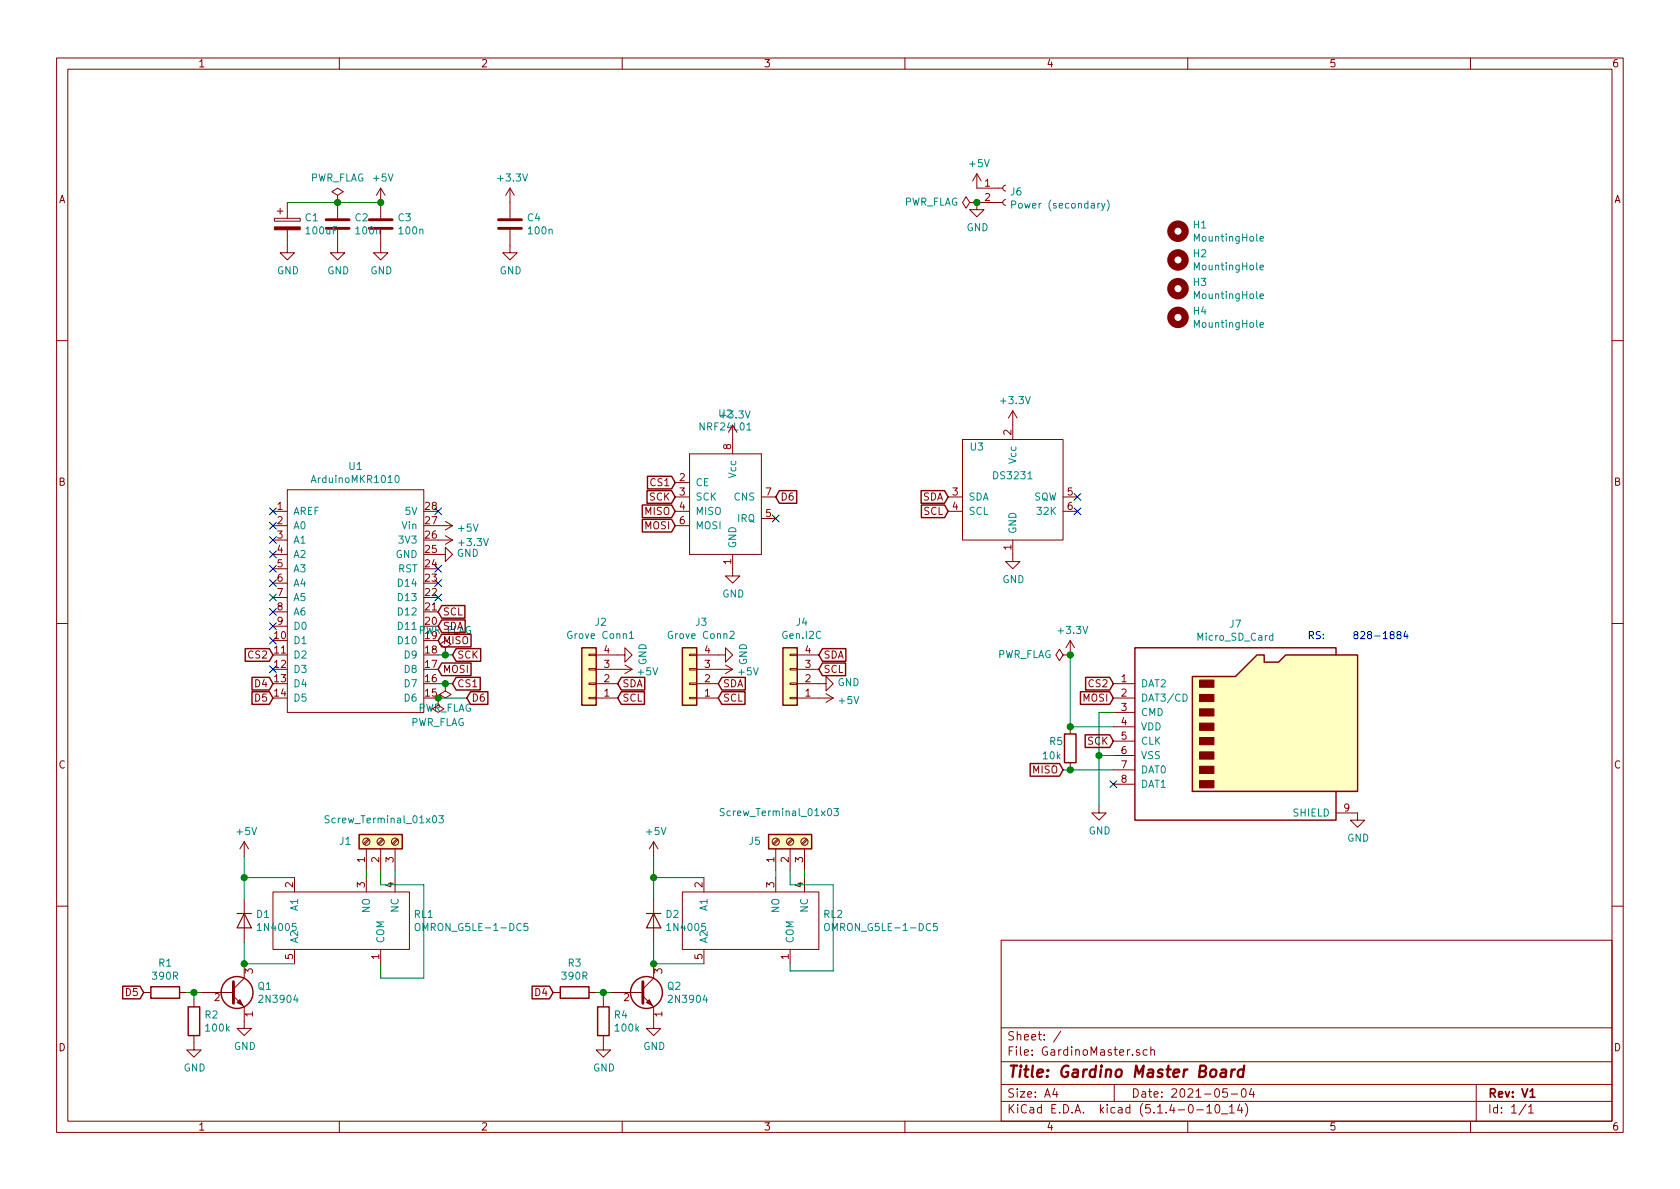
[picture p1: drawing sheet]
<svg xmlns="http://www.w3.org/2000/svg" width="297mm" height="210mm" viewBox="0 0 297 210" stroke-linecap="round" stroke-linejoin="round" font-family="sans-serif">
<g fill="none" stroke="#840000" stroke-width=".18">
<path d="M10 10.3h277v189.9h-277zM12 12.2h273v186.1h-273zM60 10.3v1.9M110 10.3v1.9M160 10.3v1.9M210 10.3v1.9M260 10.3v1.9M48.5 38.6h4.6v.5h-4.6zM49 37.3h1M49.5 36.8v1M50.8 35.8v2.8M59.7 34.5l1-.6-1-.6-1 .6 1 .6v1.3"/>
<path d="M59.7 35.8h.1M59.7 35.8v2.8M67.3 33.3v5.3M67.3 33.3l-.8 1.2M67.3 33.3l.8 1.2M90.2 33.3l-.8 1.2M90.2 33.3v5.3M90.2 33.3l.7 1.2M171.4 35.8l-.6-1-.6 1 .6 1 .6-1h1.3M172.7 35.8h.1M172.7 35.8v1.3h1.3l-1.3 1.2-1.3-1.2h1.3M172.7 30.7l-.7 1.3"/>
<path d="M172.7 30.7v2.6h4.6M172.7 30.7l.8 1.3M172.7 35.8h4.6M177.8 35.3l-.3 .1-.2 .3 .1 .4 .4 .2M177.8 32.8l-.3 .1-.2 .3 .1 .4 .4 .2M50.8 40.6v4.1h1.3l-1.3 1.3-1.3-1.3h1.3M59.7 40.6v4.1h1.3l-1.3 1.3-1.3-1.3h1.3M67.3 40.6v4.1h1.3l-1.3 1.3-1.3-1.3h1.3M90.2 40.6v4.1h1.2l-1.2 1.3-1.3-1.3h1.3M10 60.2h2M129.5 75.2v5.1M170.2 77.7h17.8v17.8h-17.8z"/>
<path d="M179.1 72.6v5.1M179.1 72.6l-.8 1.3M179.1 72.6l.7 1.3M285 60.2h2M48.3 90.4h2.5M48.3 93h2.5M48.3 95.5h2.5M48.3 98h2.5M50.8 86.6h24.1v39.4h-24.1zM77.5 98h1.2v-1.2l1.3 1.2-1.3 1.3v-1.3M77.5 93h2.5M77.5 95.5h2.5"/>
<path d="M78.7 92.2l1.3 .8M78.7 94.7l1.3 .8M80 93l-1.3 .7M80 95.5l-1.3 .8M119.4 90.4h2.5M119.4 93h2.5M119.4 85.3h2.5M119.4 87.9h2.5M121.9 80.3v17.7zM121.9 80.3h12.7zM121.9 98h12.7zM129.5 98v3.8h1.3l-1.3 1.3-1.2-1.3h1.2"/>
<path d="M134.6 80.3v17.7zM134.6 87.9h2.6M134.6 91.7h2.6M167.6 90.4h2.6M167.6 87.9h2.6M179.1 95.5v3.8h1.2l-1.2 1.3-1.3-1.3h1.3M188 90.4h2.5M188 87.9h2.5M10 110.3h2M48.3 100.6h2.5M48.3 103.1h2.5M48.3 105.7h2.5"/>
<path d="M48.3 108.2h2.5M48.3 110.7h2.5M78.7 114.5l1.1-.6-1.1-.6-1 .6 1 .6v1.3M78.7 115.8h.1M104.1 115.7h1.3v.2h-1.3zM104.1 118.2h1.3v.3h-1.3zM105.4 115.8h5.1v-1.3l1.3 1.3-1.3 1.3v-1.3M105.4 118.4h6.4M110.5 117.6l1.3 .8M111.8 118.4l-1.3 .7M121.9 115.7h1.3v.2h-1.3zM121.9 118.2h1.3v.3h-1.3z"/>
<path d="M123.2 115.8h5.1v-1.3l1.2 1.3-1.2 1.3v-1.3M123.2 118.4h6.3M128.3 117.6l1.2 .8M129.5 118.4l-1.2 .7M139.7 115.7h1.3v.2h-1.3zM139.7 118.2h1.3v.3h-1.3zM141 118.4h3.8M141 115.8h3.8M188 115.8l-.7-1-.6 1 .6 1 .7-1h1.2M189.2 115.8h.1M189.2 113.3v2.5M189.2 113.3l-.7 1.2"/>
<path d="M189.2 113.3l.8 1.2M285 110.3h2M77.5 123.4v1.3l1 .6-1 .7-1-.7 1-.6M78.7 120.9v1.3l1.1 .6-1.1 .6-1-.6 1-.6M78.7 120.9h.1M104.1 123.3h1.3v.3h-1.3zM104.1 120.8h1.3v.2h-1.3zM105.4 123.4h3.8M105.4 120.9h3.8M121.9 123.3h1.3v.3h-1.3zM121.9 120.8h1.3v.2h-1.3zM123.2 123.4h3.8"/>
<path d="M123.2 120.9h3.8M139.7 123.3h1.3v.3h-1.3zM139.7 120.8h1.3v.2h-1.3zM141 120.9h5v-1.3l1.3 1.3-1.3 1.3v-1.3M141 123.4h6.3M146 122.7l1.3 .7M147.3 123.4l-1.3 .8M189.2 128.5v1.3M189.2 134.9v1.2M196.8 123.4h3.9M196.8 120.9h3.9M196.8 126h3.9"/>
<path d="M196.8 128.5h3.9M196.8 131.1h3.9M196.8 133.6h3.9M196.8 136.1h3.9M196.8 138.7h3.9M43.2 148.8v2.6M43.2 159v7.6M43.2 148.8l-.8 1.3M43.2 148.8l.7 1.3M48.3 157.7h24.1v10.2h-24.1zM52.1 155.2v2.5M64.8 150.1v3.8"/>
<path d="M64.8 155.2v2.5M65.1 148.3l-.8 .9M65.3 148.5l-.9 .9M67.3 150.1v3.8M67.6 148.3l-.8 .9M67.8 148.5l-.8 .9M69.8 150.1v3.8M69.8 155.2v2.5M70.2 148.3l-.9 .9M70.4 148.5l-.9 .9M115.6 148.8v2.6M115.6 159v7.6"/>
<path d="M115.6 148.8l-.8 1.3M115.6 148.8l.7 1.3M120.6 157.7h24.2v10.2h-24.2zM124.5 155.2v2.5M137.2 150.1v3.8M137.2 155.2v2.5M137.5 148.3l-.8 .9M137.7 148.5l-.9 .9M139.7 150.1v3.8M140 148.3l-.8 .9M140.2 148.5l-.8 .9M142.2 150.1v3.8"/>
<path d="M142.2 155.2v2.5M142.6 148.3l-.9 .9M142.7 148.5l-.8 .9M194.3 142.5v1.3h1.3l-1.3 1.2-1.3-1.2h1.3M236.2 143.8h3.8v1.2h1.3l-1.3 1.3-1.2-1.3h1.2M10 160.2h2M25.4 175.5h1.3M31.7 175.5h1.3M34.3 176.8v1.2M35.6 175.5h5.7M41.3 176.1l1.9 1.9v3.9h1.2l-1.2 1.2-1.3-1.2h1.3M43.2 170.4v2.6l-1.9 1.9"/>
<path d="M52.1 167.9v2.5M67.3 167.9v2.5M97.8 175.5h1.3M104.1 175.5h1.3M106.7 176.8v1.2M107.9 175.5h5.8M113.7 176.1l1.9 1.9v3.9h1.2l-1.2 1.2-1.3-1.2h1.3M115.6 170.4v2.6l-1.9 1.9M124.5 167.9v2.5M139.7 167.9v2.5M177 166.3h108v32h-108zM285 160.2h2"/>
<path d="M34.3 183.1v2.6h1.3l-1.3 1.2-1.3-1.2h1.3M60 198.3v1.9M106.7 183.1v2.6h1.2l-1.2 1.2-1.3-1.2h1.3M110 198.3v1.9M160 198.3v1.9M177 194.8h108M177 191.8h108M177 187.8h108M177 181.8h108M186.5 192.5l-.4 1h1M186.8 193v1M187.6 182.3l-1.3 2"/>
<path d="M197 191.8v3M201.5 185.7l-.4-.1-.2 .2 .1 .2 .5 .2v.3h-.6M202.8 185.7l-.4-.1-.3 .3 .1 .6 .2 .1 .4-.1M203.5 185.7l.2-.1 .3 .1 .1 .9M203.5 185.1v1.5M210 198.3v1.9M211.6 196.3h1.2M213.4 195.8l.4-.5v1.5M213.4 196.8h.8M215 195.4l.3-.1a.94 .94 0 0 1 0 1.5 .8 .8 0 0 1-.6-.6 .8 .8 0 0 1 .3-.8zM216 197h1.1M217 192.5h-.7l-.1 .7 .2-.1 .5 .1 .1 .2v.5l-.2 .1-.6-.1"/>
<path d="M217.4 195.8l.4-.5v1.5M217.4 196.8h.8M217.7 193.5h1.1M219.2 195.2l-.4 1.1h.9M219.5 195.8v1M219.6 192.7l.4-.2a.94 .94 0 0 1 0 1.5 .82 .82 0 0 1-.4-1.3zM220.2 195.1a1.71 1.71 0 0 1 0 2.3M221.3 192.5l-.4 1h.9M221.6 193v1M260 198.3v1.9M261 191.8v6.5M269.8 195.2l-1.2 2"/>
<path d="M270.3 195.8l.4-.5v1.5M270.3 196.8h.8"/>
<circle cx="64.8" cy="148.8" r=".63"/>
<circle cx="67.3" cy="148.8" r=".63"/>
<circle cx="69.8" cy="148.8" r=".63"/>
<circle cx="137.2" cy="148.8" r=".63"/>
<circle cx="139.7" cy="148.8" r=".63"/>
<circle cx="142.2" cy="148.8" r=".63"/>
</g>
<path d="M270.5 194h.9" fill="none" stroke="#840000" stroke-width=".3"/>
<path d="M216 189.2h.7v1.2M216.8 189.6l-.7 .1a.4 .4 0 0 0-.3 .3 .4 .4 0 0 0 .2 .4l.7-.1M217.8 189.1l-.2 1.3M218.4 189.1a.54 .54 0 0 0-.6 .4M219.9 189.2a.68 .68 0 0 0-1 .3l-.1 .6 .2 .2 .2 .1 .6-.1M220 188.4l-.3 2" fill="none" stroke="#840000" stroke-width=".41"/>
<g fill="none" stroke="#008484" stroke-width=".18">
<path d="M178.9 36.2l.6-.1 .1-.1-.1-.3-.2-.2h-.4v1.3M194.8 36l.3 .8M195.4 36l-.4 1.1-.2 .1M195.8 35.4a1.47 1.47 0 0 1 0 1.9M222.8 57.4l.6-.1-.1-.2-.3-.1-.2 .2 .1 .6h.4M222.8 52.4l.6-.1-.1-.3h-.3l-.2 .1 .1 .7h.4M222.8 47.3l.6-.1-.1-.3h-.3l-.2 .2 .1 .6h.4M222.8 42.2l.6-.1-.1-.2-.3-.1-.2 .2 .1 .6h.4M132.1 76h.7M70 84.2l.1-.1a.67 .67 0 0 1 .5 .6 .67 .67 0 0 1-.5 .6l-.1-.1-.2-.3zM111.3 112l.4-.4v1.3M111.3 112.9h.7"/>
<path d="M129.1 111.8l.5-.2 .2 .4-.1 .2-.7 .7h.8M225 112.4h-.3l-.3 .2 .2 .6h.4M225 112v1.2M209.2 122.7a.64 .64 0 0 1 .7 .7 .64 .64 0 0 1-.7 .6zM58.2 144.3l-.5-.1-.2 .2 .1 .4 .5 .2 .1 .3-.2 .2h-.5M77.6 144.2h.8l-.4 .5 .3 .2v.6h-.5l-.2-.1M128 143h-.4l-.2 .1v.4l.6 .3v.2l-.2 .2h-.5M147.4 143h.8l-.4 .5 .4 .1-.1 .6h-.4l-.3-.1M73.5 163.5a.45 .45 0 0 1 .7 0 .88 .88 0 0 1-.3 1.1l-.3-.1a1.07 1.07 0 0 1-.1-1zM93.3 163.3h-.6l-.1 .6 .2-.1h.4l.1 .6-.2 .2-.5-.2M145.8 163.5a.45 .45 0 0 1 .8 0 .88 .88 0 0 1-.3 1.1l-.3-.1a1.07 1.07 0 0 1-.2-1zM165.7 163.3h-.6l-.1 .6 .2-.1h.4l.1 .6-.2 .2-.5-.2"/>
</g>
<g fill="#ffffc2" stroke="#ffffc2" stroke-width=".18">
<path d="M138.4 114.5h2.6v10.2h-2.6z"/>
<path d="M120.6 114.5h2.6v10.2h-2.6z"/>
<path d="M63.5 147.6h7.6v2.5h-7.6z"/>
<path d="M102.9 114.5h2.5v10.2h-2.5z"/>
<path d="M135.9 147.6h7.6v2.5h-7.6z"/>
<path d="M210.8 119.6h7.6l3.8-3.8h1.3v1.3h2.6l1.2-1.3h12.7v24.1h-29.2z"/>
</g>
<g fill="none" stroke="#840000" stroke-width=".25">
<path d="M113.6 89.3h5.1l.7 1.1-.7 1.1h-5.1zM113.6 91.8h5.1l.7 1.2-.7 1.1h-5.1zM114.4 86.8h4.3l.7 1.1-.7 1.1h-4.3zM114.5 84.2h4.2l.7 1.1-.7 1.2h-4.2zM137.8 86.8h3.1v2.2h-3.1l-.6-1.1zM162.9 86.8h4.1l.6 1.1-.6 1.1h-4.1zM162.9 89.3h4.1l.6 1.1-.6 1.1h-4.1zM43.4 114.7h4.2l.7 1.1-.7 1.1h-4.2zM44.6 119.8h3l.7 1.1-.7 1.1h-3zM78.1 117.2h5.2v2.3h-5.2l-.6-1.1zM78.1 107.1h4.1v2.2h-4.1l-.6-1.1zM78.1 109.6h4.1v2.3h-4.1l-.6-1.2z"/>
<path d="M78.1 112.2h5.2v2.2h-5.2l-.6-1.1zM80.6 114.7h4.4v2.2h-4.4l-.6-1.1zM80.6 119.8h4.3v2.2h-4.3l-.6-1.1zM102.9 114.5h2.5v10.2h-2.5zM109.9 119.8h4.1v2.2h-4.1l-.7-1.1zM120.6 114.5h2.6v10.2h-2.6zM127.6 119.8h4.2v2.2h-4.2l-.6-1.1zM138.4 114.5h2.6v10.2h-2.6zM145.4 114.7h4.2v2.2h-4.2l-.6-1.1zM145.4 117.2h4.1v2.3h-4.1l-.6-1.1zM191.9 119.8h4.3l.6 1.1-.6 1.1h-4.3zM210.8 119.6h7.6l3.8-3.8h1.3v1.3h2.6l1.2-1.3h12.7v24.1h-29.2z"/>
<path d="M236.2 115.8v-1.3h-35.5v30.5h35.5v-5.1M44.6 122.3h3l.7 1.1-.7 1.2h-3zM83.2 122.3h3.1v2.3h-3.1l-.7-1.2zM109.9 122.3h4v2.3h-4l-.7-1.2zM127.6 122.3h4.1v2.3h-4.1l-.6-1.2zM182.1 135h5.2l.7 1.1-.7 1.2h-5.2zM188.2 129.8h2v5.1h-2zM191 122.3h5.2l.6 1.1-.6 1.2h-5.2zM191.9 129.9h4.3l.6 1.2-.6 1.1h-4.3zM63.5 147.6h7.6v2.5h-7.6zM135.9 147.6h7.6v2.5h-7.6zM21.7 174.4h3.1l.6 1.1-.6 1.1h-3.1z"/>
<path d="M26.7 174.5h5v2h-5zM33.3 178h2v5.1h-2zM94.1 174.4h3.1l.6 1.1-.6 1.1h-3.1zM99.1 174.5h5v2h-5zM105.7 178h2v5.1h-2z"/>
<circle cx="41.9" cy="175.5" r="2.82"/>
<circle cx="114.3" cy="175.5" r="2.82"/>
</g>
<path d="M57.7 38.9h4M65.3 38.9h4M88.1 38.9h4.1M57.7 40.4h4M65.3 40.4h4M88.1 40.4h4.1M41.3 173.6v3.8M113.7 173.6v3.8" fill="none" stroke="#840000" stroke-width=".51"/>
<g fill="#840000" stroke="#840000" stroke-width=".18">
<path d="M41.9 177.3l.5-.5 .5 1z"/>
<path d="M114.3 177.3l.5-.5 .5 1z"/>
<path d="M48.5 40.1h4.6v.5h-4.6z"/>
<path d="M212.1 138h2.5v1.3h-2.5z"/>
<path d="M212.1 135.5h2.5v1.3h-2.5z"/>
<path d="M212.1 133h2.5v1.2h-2.5z"/>
<path d="M212.1 130.4h2.5v1.3h-2.5z"/>
<path d="M212.1 127.9h2.5v1.3h-2.5z"/>
<path d="M212.1 125.3h2.5v1.3h-2.5z"/>
<path d="M212.1 122.8h2.5v1.3h-2.5z"/>
<path d="M212.1 120.3h2.5v1.2h-2.5z"/>
</g>
<path d="M41.9 161.5h2.5M43.2 161.5l1.2 2.6h-2.5zM114.3 161.5h2.5M115.6 161.5l1.2 2.6h-2.5z" fill="none" stroke="#840000" stroke-width=".2"/>
<g fill="none" stroke="#840000" stroke-width="1.3">
<circle cx="208.3" cy="51" r="1.27"/>
<circle cx="208.3" cy="46" r="1.27"/>
<circle cx="208.3" cy="40.9" r="1.27"/>
<circle cx="208.3" cy="56.1" r="1.27"/>
</g>
<g fill="none" stroke="#008400" stroke-width=".18">
<path d="M50.8 35.8h16.5M77.5 115.8h2.5M189.2 115.8v12.7h7.6M77.5 120.9h2.5M77.5 123.4h5M188 136.1h8.8M194.3 133.6h2.5M196.8 126h-2.5v16.5M43.2 151.4v7.6M43.2 155.2h8.9M64.8 153.9v1.3M67.3 153.9v2.6h7.6v16.5h-7.6v-2.6"/>
<path d="M69.8 153.9v1.3M115.6 151.4v7.6M115.6 155.2h8.9M137.2 153.9v1.3M139.7 153.9v2.6h7.6v15.2h-7.6v-1.3M142.2 153.9v1.3M33 175.5h2.6M34.3 175.5v1.3M43.2 166.6v3.8h8.9M105.4 175.5h2.5M106.7 175.5v1.3M115.6 166.6v3.8h8.9"/>
</g>
<path d="M239.6 112.2l-.2-.1v-.3l.2-.1 .4 .1 .1 .1-.1 .2-.5 .2-.1 .2v.2l.2 .2h.4l.1-.2v-.2l-.2-.3M240.6 111.8l.5-.1 .2 .3-.1 .2-.7 .7h.8M242 112.2l-.2-.3 .2-.2h.3l.2 .2-.1 .2-.5 .2-.1 .2v.2l.2 .2h.4l.1-.2v-.2l-.2-.3M243.1 112.5h.9M244.6 112l.3-.3v1.2M244.6 112.9h.7M246 112.2l-.2-.2v-.2l.2-.1 .5 .1v.3l-.6 .2-.1 .2v.2l.2 .2h.4l.1-.2v-.4l-.2-.1M247.2 112.2l-.2-.1v-.3l.2-.1 .4 .1 .1 .1-.1 .2-.5 .2-.1 .2v.2l.2 .2h.4l.1-.2v-.2l-.2-.3M248.5 111.6l-.3 .9h.8M248.8 112.1v.8" fill="none" stroke="#0000c2" stroke-width=".18"/>
<g fill="#008400" stroke="#008400" stroke-width=".25">
<circle cx="172.7" cy="35.8" r=".51"/>
<circle cx="189.2" cy="128.5" r=".51"/>
<circle cx="189.2" cy="115.8" r=".51"/>
<circle cx="189.2" cy="136.1" r=".51"/>
<circle cx="34.3" cy="175.5" r=".51"/>
<circle cx="106.7" cy="175.5" r=".51"/>
<circle cx="115.6" cy="170.4" r=".51"/>
<circle cx="77.5" cy="123.4" r=".51"/>
<circle cx="115.6" cy="155.2" r=".51"/>
<circle cx="78.7" cy="120.9" r=".51"/>
<circle cx="59.7" cy="35.8" r=".51"/>
<circle cx="43.2" cy="170.4" r=".51"/>
<circle cx="78.7" cy="115.8" r=".51"/>
<circle cx="194.3" cy="133.6" r=".51"/>
<circle cx="67.3" cy="35.8" r=".51"/>
<circle cx="43.2" cy="155.2" r=".51"/>
</g>
<g fill="none" stroke="#000084" stroke-width=".18">
<path d="M47.7 97.4l1.2 1.2M47.7 94.9l1.2 1.2M47.7 92.3l1.2 1.3M47.7 100l1.2 1.2M47.7 89.8l1.2 1.2M48.9 97.4l-1.2 1.2M48.9 94.9l-1.2 1.2M48.9 92.3l-1.2 1.3M48.9 100l-1.2 1.2M48.9 89.8l-1.2 1.2M76.9 100l1.2 1.2M76.9 89.8l1.2 1.2"/>
<path d="M78.1 100l-1.2 1.2M78.1 89.8l-1.2 1.2M136.6 91.1l1.2 1.2M137.8 91.1l-1.2 1.2M189.9 87.3l1.2 1.2M189.9 89.8l1.2 1.2M191.1 87.3l-1.2 1.2M191.1 89.8l-1.2 1.2M47.7 102.5l1.2 1.2M47.7 105l1.2 1.3M47.7 107.6l1.2 1.2M47.7 110.1l1.2 1.2"/>
<path d="M47.7 112.7l1.2 1.2M47.7 117.7l1.2 1.3M48.9 102.5l-1.2 1.2M48.9 105l-1.2 1.3M48.9 107.6l-1.2 1.2M48.9 110.1l-1.2 1.2M48.9 112.7l-1.2 1.2M48.9 117.7l-1.2 1.3M76.9 102.5l1.2 1.2M76.9 105l1.2 1.3M78.1 102.5l-1.2 1.2M78.1 105l-1.2 1.3"/>
<path d="M196.2 138.1l1.3 1.2M197.5 138.1l-1.3 1.2"/>
</g>
<text font-size="2.8" fill="#840000" x="178" y="190.5">Title: Gardino Master Board</text>
<g font-size="2.1" fill="#840000">
<text x="178" y="184">Sheet: /</text>
<text x="178" y="186.7">File: GardinoMaster.sch</text>
<text x="178" y="196.9">KiCad E.D.A. kicad (5.1.4-0-10_14)</text>
<text x="178" y="194.1">Size: A4</text>
<text x="200" y="194.1">Date: 2021-05-04</text>
<text x="263" y="194.1">Rev: V1</text>
<text x="263" y="196.9">Id: 1/1</text>
</g>
<g font-size="1.8" fill="#840000">
<text x="35" y="11.9">1</text>
<text x="85" y="11.9">2</text>
<text x="135" y="11.9">3</text>
<text x="185" y="11.9">4</text>
<text x="235" y="11.9">5</text>
<text x="285" y="11.9">6</text>
<text x="10.4" y="35.9">A</text>
<text x="174.1" y="33">1</text>
<text x="174.1" y="35.6">2</text>
<text x="285.4" y="35.9">A</text>
<text x="124" y="76.1">NRF24L01</text>
<text x="178.8" y="76.9" transform="rotate(-90 178.8 76.9)">2</text>
<text x="129.3" y="79.5" transform="rotate(-90 129.3 79.5)">8</text>
<text x="10.4" y="85.9">B</text>
<text x="114.9" y="88.5">SCK</text>
<text x="115.2" y="86">CS1</text>
<text x="120.2" y="85.1">2</text>
<text x="120.2" y="87.6">3</text>
<text x="135.4" y="87.6">7</text>
<text x="137.9" y="88.5">D6</text>
<text x="163.1" y="88.5">SDA</text>
<text x="168.4" y="87.6">3</text>
<text x="188.7" y="87.6">5</text>
<text x="285.4" y="85.9">B</text>
<text x="49" y="90.2">1</text>
<text x="49" y="92.7">2</text>
<text x="49" y="95.2">3</text>
<text x="75.2" y="95.2">26</text>
<text x="75.2" y="92.7">27</text>
<text x="75.2" y="90.2">28</text>
<text x="114.1" y="91.1">MISO</text>
<text x="114.1" y="93.6">MOSI</text>
<text x="120.2" y="90.2">4</text>
<text x="120.2" y="92.7">6</text>
<text x="135.4" y="91.4">5</text>
<text x="163.3" y="91.1">SCL</text>
<text x="168.4" y="90.2">4</text>
<text x="188.7" y="90.2">6</text>
<text x="49" y="97.8">4</text>
<text x="49" y="100.3">5</text>
<text x="75.2" y="100.3">24</text>
<text x="75.2" y="97.8">25</text>
<text x="129.3" y="99.8" transform="rotate(-90 129.3 99.8)">1</text>
<text x="178.8" y="97.3" transform="rotate(-90 178.8 97.3)">1</text>
<text x="49" y="102.9">6</text>
<text x="49" y="105.4">7</text>
<text x="49" y="107.9">8</text>
<text x="75.2" y="107.9">21</text>
<text x="75.2" y="105.4">22</text>
<text x="75.2" y="102.9">23</text>
<text x="48.6" y="113">10</text>
<text x="49" y="110.5">9</text>
<text x="75.2" y="113">19</text>
<text x="75.2" y="110.5">20</text>
<text x="78.3" y="108.8">SCL</text>
<text x="78.3" y="111.4">SDA</text>
<text x="78.3" y="113.9">MISO</text>
<text x="44" y="116.5">CS2</text>
<text x="48.6" y="115.6">11</text>
<text x="48.6" y="118.1">12</text>
<text x="75.2" y="118.1">17</text>
<text x="75.2" y="115.6">18</text>
<text x="78.3" y="119">MOSI</text>
<text x="80.8" y="116.5">SCK</text>
<text x="106.8" y="118.1">3</text>
<text x="106.8" y="115.6">4</text>
<text x="124.6" y="118.1">3</text>
<text x="124.6" y="115.6">4</text>
<text x="142.4" y="118.1">3</text>
<text x="142.4" y="115.6">4</text>
<text x="145.6" y="116.5">SDA</text>
<text x="145.6" y="119">SCL</text>
<text x="45.2" y="121.5">D4</text>
<text x="45.2" y="124.1">D5</text>
<text x="48.6" y="120.6">13</text>
<text x="48.6" y="123.2">14</text>
<text x="75.2" y="123.2">15</text>
<text x="75.2" y="120.6">16</text>
<text x="80.8" y="121.5">CS1</text>
<text x="83.3" y="124.1">D6</text>
<text x="106.8" y="123.2">1</text>
<text x="106.8" y="120.6">2</text>
<text x="110" y="121.5">SDA</text>
<text x="110" y="124.1">SCL</text>
<text x="124.6" y="123.2">1</text>
<text x="124.6" y="120.6">2</text>
<text x="127.8" y="121.5">SDA</text>
<text x="127.8" y="124.1">SCL</text>
<text x="142.4" y="123.2">1</text>
<text x="142.4" y="120.6">2</text>
<text x="191.5" y="124.1">MOSI</text>
<text x="192.6" y="121.5">CS2</text>
<text x="198.3" y="120.6">1</text>
<text x="198.3" y="123.2">2</text>
<text x="198.3" y="125.7">3</text>
<text x="192.3" y="131.7">SCK</text>
<text x="198.3" y="128.3">4</text>
<text x="198.3" y="130.8">5</text>
<text x="10.4" y="135.9">C</text>
<text x="182.7" y="136.8">MISO</text>
<text x="198.3" y="133.3">6</text>
<text x="198.3" y="135.9">7</text>
<text x="285.4" y="135.9">C</text>
<text x="198.3" y="138.4">8</text>
<text x="237.6" y="143.5">9</text>
<text x="64.5" y="152.5" transform="rotate(-90 64.5 152.5)">1</text>
<text x="67.1" y="152.5" transform="rotate(-90 67.1 152.5)">2</text>
<text x="69.6" y="152.5" transform="rotate(-90 69.6 152.5)">3</text>
<text x="136.9" y="152.5" transform="rotate(-90 136.9 152.5)">1</text>
<text x="139.4" y="152.5" transform="rotate(-90 139.4 152.5)">2</text>
<text x="142" y="152.5" transform="rotate(-90 142 152.5)">3</text>
<text x="51.8" y="156.9" transform="rotate(-90 51.8 156.9)">2</text>
<text x="64.5" y="156.9" transform="rotate(-90 64.5 156.9)">3</text>
<text x="69.6" y="156.9" transform="rotate(-90 69.6 156.9)">4</text>
<text x="124.2" y="156.9" transform="rotate(-90 124.2 156.9)">2</text>
<text x="136.9" y="156.9" transform="rotate(-90 136.9 156.9)">3</text>
<text x="142" y="156.9" transform="rotate(-90 142 156.9)">4</text>
<text x="44.7" y="172.2" transform="rotate(-90 44.7 172.2)">3</text>
<text x="51.8" y="169.6" transform="rotate(-90 51.8 169.6)">5</text>
<text x="67.1" y="169.6" transform="rotate(-90 67.1 169.6)">1</text>
<text x="117.1" y="172.2" transform="rotate(-90 117.1 172.2)">3</text>
<text x="124.2" y="169.6" transform="rotate(-90 124.2 169.6)">5</text>
<text x="139.4" y="169.6" transform="rotate(-90 139.4 169.6)">1</text>
<text x="22.4" y="176.1">D5</text>
<text x="37.9" y="177">2</text>
<text x="44.7" y="179.8" transform="rotate(-90 44.7 179.8)">1</text>
<text x="94.7" y="176.1">D4</text>
<text x="110.3" y="177">2</text>
<text x="117.1" y="179.8" transform="rotate(-90 117.1 179.8)">1</text>
<text x="10.4" y="185.9">D</text>
<text x="285.4" y="185.9">D</text>
<text x="35" y="199.9">1</text>
<text x="85" y="199.9">2</text>
<text x="135" y="199.9">3</text>
<text x="185" y="199.9">4</text>
<text x="235" y="199.9">5</text>
<text x="285" y="199.9">6</text>
</g>
<g font-size="1.8" fill="#008484">
<text x="171.5" y="29.6">+5V</text>
<text x="54.7" y="32.1">PWR_FLAG</text>
<text x="66.1" y="32.1">+5V</text>
<text x="88.2" y="32.1">+3.3V</text>
<text x="178.7" y="34.6">J6</text>
<text x="54" y="39.1">C1</text>
<text x="54.3" y="41.4">100uF</text>
<text x="62.8" y="39.1">C2</text>
<text x="63.1" y="41.4">100n</text>
<text x="70.4" y="39.1">C3</text>
<text x="70.7" y="41.4">100n</text>
<text x="93.3" y="39.1">C4</text>
<text x="93.5" y="41.4">100n</text>
<text x="159.7" y="36.4">PWR_FLAG</text>
<text x="170.9" y="40.9">GND</text>
<text x="179.6" y="36.9">Power (secondary)</text>
<text x="211" y="40.4">H1</text>
<text x="211" y="45.5">H2</text>
<text x="211.4" y="47.8">MountingHole</text>
<text x="211.4" y="42.7">MountingHole</text>
<text x="49" y="48.5">GND</text>
<text x="57.9" y="48.5">GND</text>
<text x="65.5" y="48.5">GND</text>
<text x="88.3" y="48.5">GND</text>
<text x="211" y="50.6">H3</text>
<text x="211.4" y="52.9">MountingHole</text>
<text x="211" y="55.6">H4</text>
<text x="211.4" y="58">MountingHole</text>
<text x="177.1" y="71.5">+3.3V</text>
<text x="127.2" y="73.8">U2</text>
<text x="127.6" y="74">+3.3V</text>
<text x="61.7" y="83.1">U1</text>
<text x="171.6" y="79.7">U3</text>
<text x="179.7" y="81.9" transform="rotate(-90 179.7 81.9)">Vcc</text>
<text x="55.5" y="85.4">ArduinoMKR1010</text>
<text x="122.9" y="86">CE</text>
<text x="122.9" y="88.5">SCK</text>
<text x="129.9" y="88.5">CNS</text>
<text x="130.2" y="84.4" transform="rotate(-90 130.2 84.4)">Vcc</text>
<text x="171.2" y="88.5">SDA</text>
<text x="175.9" y="84.8">DS3231</text>
<text x="182.7" y="88.5">SQW</text>
<text x="51.8" y="91.1">AREF</text>
<text x="51.8" y="93.6">A0</text>
<text x="71.2" y="93.6">Vin</text>
<text x="71.8" y="91.1">5V</text>
<text x="81.1" y="94">+5V</text>
<text x="122.9" y="91.1">MISO</text>
<text x="122.9" y="93.6">MOSI</text>
<text x="130.5" y="92.3">IRQ</text>
<text x="171.2" y="91.1">SCL</text>
<text x="179.7" y="94.5" transform="rotate(-90 179.7 94.5)">GND</text>
<text x="183.7" y="91.1">32K</text>
<text x="51.8" y="96.1">A1</text>
<text x="51.8" y="98.7">A2</text>
<text x="51.8" y="101.2">A3</text>
<text x="70" y="98.7">GND</text>
<text x="70.4" y="101.2">RST</text>
<text x="70.8" y="96.1">3V3</text>
<text x="80.8" y="98.5">GND</text>
<text x="81.3" y="96.6">+3.3V</text>
<text x="130.2" y="97" transform="rotate(-90 130.2 97)">GND</text>
<text x="51.8" y="103.8">A4</text>
<text x="51.8" y="106.3">A5</text>
<text x="70.7" y="106.3">D13</text>
<text x="70.7" y="103.8">D14</text>
<text x="127.7" y="105.7">GND</text>
<text x="177.2" y="103.1">GND</text>
<text x="51.8" y="113.9">D1</text>
<text x="51.8" y="108.8">A6</text>
<text x="51.8" y="111.4">D0</text>
<text x="70.7" y="113.9">D10</text>
<text x="70.7" y="111.4">D11</text>
<text x="70.7" y="108.8">D12</text>
<text x="73.8" y="112.1">PWR_FLAG</text>
<text x="100.7" y="113">Grove Conn1</text>
<text x="105.3" y="110.7">J2</text>
<text x="118.4" y="113">Grove Conn2</text>
<text x="123" y="110.7">J3</text>
<text x="138.4" y="113">Gen.I2C</text>
<text x="140.8" y="110.7">J4</text>
<text x="187.3" y="112.1">+3.3V</text>
<text x="211.9" y="113.3">Micro_SD_Card</text>
<text x="217.5" y="111">J7</text>
<text x="51.8" y="116.5">D2</text>
<text x="51.8" y="119">D3</text>
<text x="71.7" y="119">D8</text>
<text x="71.7" y="116.5">D9</text>
<text x="112.9" y="119.4">+5V</text>
<text x="114.3" y="117.6" transform="rotate(-90 114.3 117.6)">GND</text>
<text x="130.7" y="119.4">+5V</text>
<text x="132.1" y="117.6" transform="rotate(-90 132.1 117.6)">GND</text>
<text x="176.3" y="116.4">PWR_FLAG</text>
<text x="51.8" y="121.5">D4</text>
<text x="51.8" y="124.1">D5</text>
<text x="71.7" y="124.1">D6</text>
<text x="71.7" y="121.5">D7</text>
<text x="73.8" y="125.9">PWR_FLAG</text>
<text x="148.1" y="121.3">GND</text>
<text x="148.4" y="124.5">+5V</text>
<text x="201.7" y="121.5">DAT2</text>
<text x="201.7" y="124.1">DAT3/CD</text>
<text x="72.5" y="128.4">PWR_FLAG</text>
<text x="185.6" y="131.7">R5</text>
<text x="201.7" y="126.6">CMD</text>
<text x="201.7" y="129.2">VDD</text>
<text x="201.7" y="131.7">CLK</text>
<text x="184.5" y="134.3">10k</text>
<text x="201.7" y="134.2">VSS</text>
<text x="201.7" y="136.8">DAT0</text>
<text x="201.7" y="139.3">DAT1</text>
<text x="42" y="147.7">+5V</text>
<text x="58.2" y="145.6">Screw_Terminal_01x03</text>
<text x="60.1" y="149.4">J1</text>
<text x="114.4" y="147.7">+5V</text>
<text x="128.1" y="144.3">Screw_Terminal_01x03</text>
<text x="132.5" y="149.4">J5</text>
<text x="192.5" y="147.6">GND</text>
<text x="228.7" y="144.4">SHIELD</text>
<text x="238.2" y="148.8">GND</text>
<text x="52.7" y="161" transform="rotate(-90 52.7 161)">A1</text>
<text x="65.4" y="161.4" transform="rotate(-90 65.4 161.4)">NO</text>
<text x="70.5" y="161.3" transform="rotate(-90 70.5 161.3)">NC</text>
<text x="125.1" y="161" transform="rotate(-90 125.1 161)">A1</text>
<text x="137.8" y="161.4" transform="rotate(-90 137.8 161.4)">NO</text>
<text x="142.9" y="161.3" transform="rotate(-90 142.9 161.3)">NC</text>
<text x="45.4" y="162.3">D1</text>
<text x="45.8" y="164.6">1N4005</text>
<text x="52.7" y="166.9" transform="rotate(-90 52.7 166.9)">A2</text>
<text x="67.9" y="166.9" transform="rotate(-90 67.9 166.9)">COM</text>
<text x="73.3" y="162.3">RL1</text>
<text x="74.3" y="164.6">OMRON_G5LE-1-DC5</text>
<text x="117.8" y="162.3">D2</text>
<text x="118.2" y="164.6">1N4005</text>
<text x="125.1" y="166.9" transform="rotate(-90 125.1 166.9)">A2</text>
<text x="140.3" y="166.9" transform="rotate(-90 140.3 166.9)">COM</text>
<text x="145.6" y="162.3">RL2</text>
<text x="146.7" y="164.6">OMRON_G5LE-1-DC5</text>
<text x="27.1" y="173.2">390R</text>
<text x="28.1" y="170.9">R1</text>
<text x="99.5" y="173.2">390R</text>
<text x="100.5" y="170.9">R3</text>
<text x="45.6" y="175">Q1</text>
<text x="46.1" y="177.3">2N3904</text>
<text x="118" y="175">Q2</text>
<text x="118.5" y="177.3">2N3904</text>
<text x="36.3" y="180.1">R2</text>
<text x="36.5" y="182.4">100k</text>
<text x="41.4" y="185.7">GND</text>
<text x="108.7" y="180.1">R4</text>
<text x="108.9" y="182.4">100k</text>
<text x="113.7" y="185.7">GND</text>
<text x="32.5" y="189.5">GND</text>
<text x="104.9" y="189.5">GND</text>
</g>
<text font-size="1.8" fill="#0000c2" x="231.1" y="113">RS:</text>
</svg>
